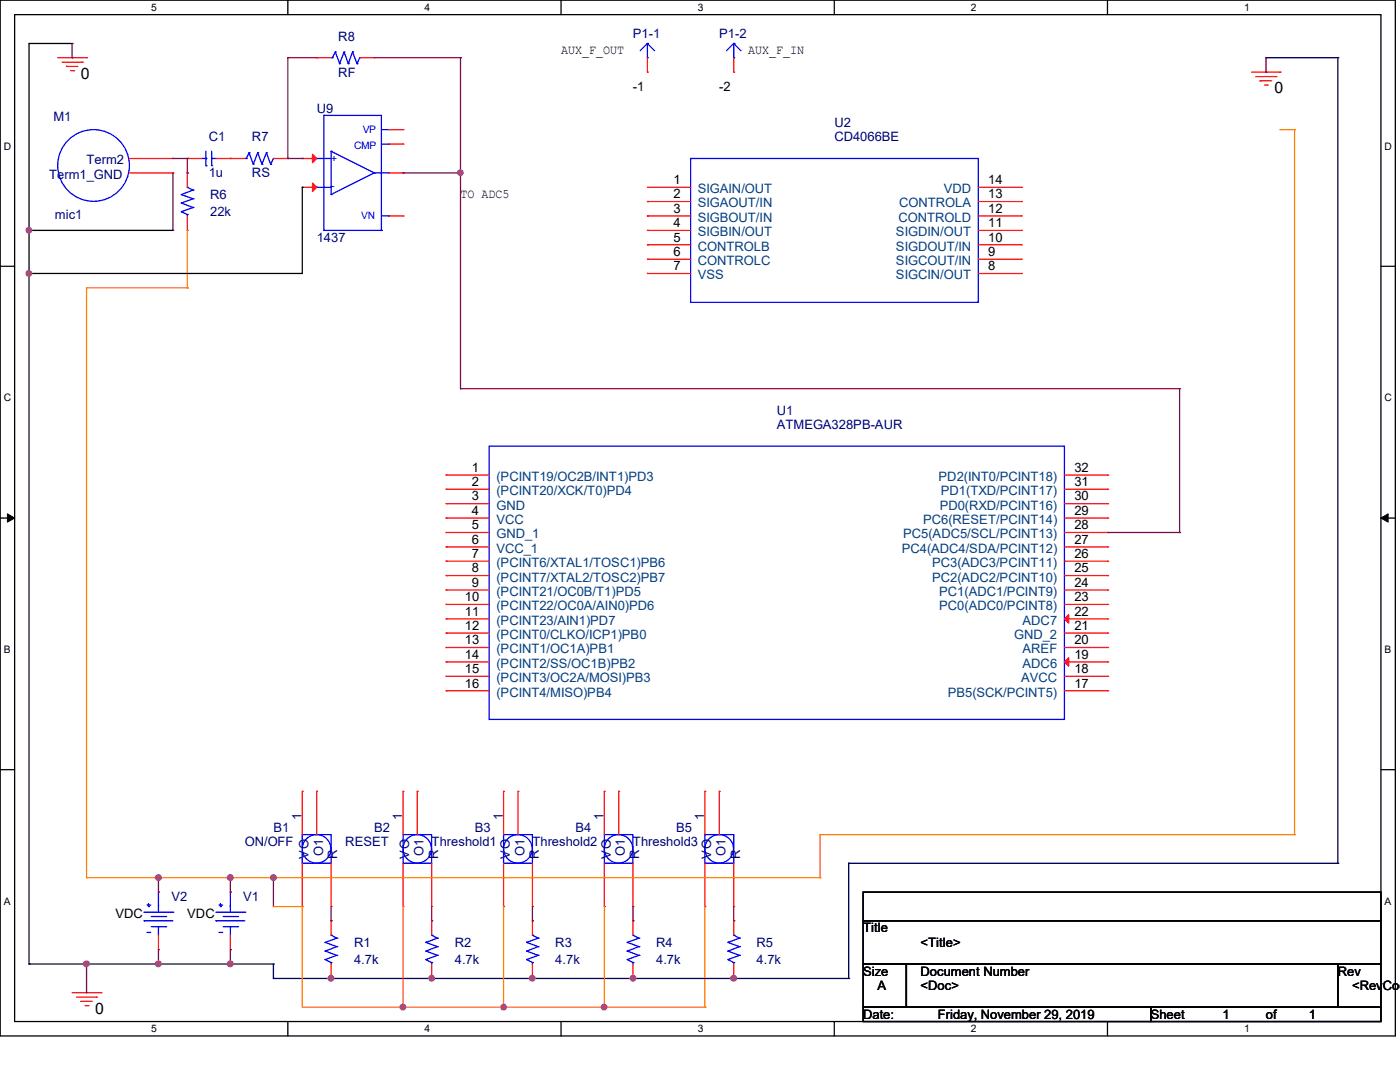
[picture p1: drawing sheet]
<svg xmlns="http://www.w3.org/2000/svg" width="279mm" height="216mm" viewBox="0 0 279 216" stroke-linecap="round" stroke-linejoin="round" font-family="sans-serif">
<path d="M0 0h278.5v206.7h-278.5zM2.9 2.9h272.7v200.9h-272.7z" fill="none" stroke="#000" stroke-width=".25"/>
<g fill="#fff">
<path d="M30.2 .3h1.1v2.3h-1.1z"/>
<path d="M30.2 204.1h1.1v2.3h-1.1z"/>
</g>
<path d="M57.4 0v2.9M57.4 203.8v2.9" fill="none" stroke="#000" stroke-width=".25"/>
<g fill="#fff">
<path d="M84.7 .3h1.1v2.3h-1.1z"/>
<path d="M84.7 204.1h1.1v2.3h-1.1z"/>
</g>
<path d="M112 0v2.9M112 203.8v2.9" fill="none" stroke="#000" stroke-width=".25"/>
<g fill="#fff">
<path d="M139.2 .3h1.1v2.3h-1.1z"/>
<path d="M139.2 204.1h1.1v2.3h-1.1z"/>
</g>
<path d="M166.5 0v2.9M166.5 203.8v2.9" fill="none" stroke="#000" stroke-width=".25"/>
<g fill="#fff">
<path d="M193.8 .3h1.1v2.3h-1.1z"/>
<path d="M193.8 204.1h1.1v2.3h-1.1z"/>
</g>
<path d="M221 0v2.9M221 203.8v2.9" fill="none" stroke="#000" stroke-width=".25"/>
<g fill="#fff">
<path d="M248.3 .3h1.1v2.3h-1.1z"/>
<path d="M248.3 204.1h1.1v2.3h-1.1z"/>
<path d="M.8 28h1.4v2.3h-1.4z"/>
<path d="M276.3 28h1.4v2.3h-1.4z"/>
<path d="M.8 78.2h1.4v2.3h-1.4z"/>
<path d="M276.3 78.2h1.4v2.3h-1.4z"/>
</g>
<path d="M0 53.1h2.9M275.6 53.1h2.9" fill="none" stroke="#000" stroke-width=".25"/>
<g fill="#fff">
<path d="M.8 128.5h1.3v2.2h-1.3z"/>
<path d="M276.3 128.5h1.3v2.2h-1.3z"/>
</g>
<path d="M0 103.4h2.9M275.6 103.4h2.9" fill="none" stroke="#000" stroke-width=".25"/>
<path d="M1.5 102.5l1.4 .9-1.4 .8zM275.6 103.4l1.4-.9v1.7z" fill="#000" stroke="#000" stroke-width=".2"/>
<g fill="#fff">
<path d="M.8 178.7h1.3v2.2h-1.3z"/>
<path d="M276.3 178.7h1.3v2.2h-1.3z"/>
</g>
<g fill="none" stroke="#000" stroke-width=".25">
<path d="M14.4 8.7h.1M14.4 8.7h-8.6v45.9M60.3 37.4h.1M60.3 37.4v17.2h-54.5M5.8 46h.1M5.8 54.6h.1M5.8 46h28.7M0 153.6h2.9M275.6 153.6h2.9M172.3 178h103.3v5.7h-103.3zM172.3 183.7h103.3v8.7h-103.3zM172.3 192.4h8.6v8.6h-8.6z"/>
<path d="M180.9 192.4h86.1v8.6h-86.1zM267 192.4h8.6v8.6h-8.6zM172.3 201h57.4v2.8h-57.4zM229.7 201h45.9v2.8h-45.9z"/>
</g>
<g fill="none" stroke="#f00" stroke-width=".25">
<path d="M11.5 11.5h5.8M12.4 12.4h4M13.3 13.3h.1M13.3 13.3h2.2M14.1 14.1h.6M14.7 14.1h.1M16.4 12.4h.1M17.3 11.5h.1M63.2 11.5h.1M63.2 11.5h2.9M71.8 11.5h2.9M74.7 11.5h.1"/>
<path d="M129.2 14.4h.1M129.2 11.5v2.9M146.4 14.4h.1M146.4 11.5v2.9M249.8 14.4h5.7M250.6 15.3h4M251.5 16.1h.1M251.5 16.1h2.3M252.3 17h.6M252.9 17h.1M254.6 15.3h.1M255.5 14.4h.1"/>
<path d="M25.9 31.6h8.6M25.9 34.5h8.6M34.5 34.5h.1M34.5 31.6h.1M37.4 31.6h.1M37.4 34.5h.1M37.4 31.6h2.8M37.4 34.5v2.9M43.1 31.6h5.8M46 31.6h.1M54.6 31.6h2.8M57.4 31.6h.1"/>
<path d="M60.3 31.6h.1M60.3 37.4h.1M60.3 31.6h2.9M60.3 37.4h2.9M77.6 34.5h2.8M77.6 28.7h2.8M77.6 25.9h2.8M80.4 34.5h.1M80.4 28.7h.1M80.4 25.9h.1M129.2 37.4h.1M129.2 37.4h8.6"/>
<path d="M195.2 37.4h8.6M203.8 37.4h.1M37.4 46h.1M37.4 43.1v2.9M77.6 43.1h2.8M80.4 43.1h.1M129.2 40.2h.1M129.2 43.1h.1M129.2 46h.1M129.2 48.9h.1M129.2 51.7h.1M129.2 54.6h.1"/>
<path d="M129.2 43.1h8.6M129.2 40.2h8.6M129.2 46h8.6M129.2 48.9h8.6M129.2 51.7h8.6M129.2 54.6h8.6M195.2 43.1h8.6M195.2 40.2h8.6M195.2 46h8.6M195.2 48.9h8.6M195.2 51.7h8.6M195.2 54.6h8.6"/>
<path d="M203.8 54.6h.1M203.8 51.7h.1M203.8 48.9h.1M203.8 46h.1M203.8 43.1h.1M203.8 40.2h.1M89 94.8h.1M89 97.6h.1M89 94.8h8.6M89 97.6h8.6M212.4 94.8h8.7M212.4 97.6h8.7"/>
<path d="M221.1 97.6h.1M221.1 94.8h.1M89 100.5h.1M89 103.4h.1M89 106.3h.1M89 109.1h.1M89 112h.1M89 114.9h.1M89 117.7h.1M89 100.5h8.6M89 103.4h8.6M89 106.3h8.6"/>
<path d="M89 109.1h8.6M89 112h8.6M89 114.9h8.6M89 117.7h8.6M212.4 100.5h8.7M212.4 103.4h8.7M212.4 106.3h8.7M212.4 109.1h8.7M212.4 112h8.7M212.4 114.9h8.7M212.4 117.7h8.7M221.1 117.7h.1"/>
<path d="M221.1 114.9h.1M221.1 112h.1M221.1 109.1h.1M221.1 106.3h.1M221.1 103.4h.1M221.1 100.5h.1M89 120.6h.1M89 123.5h.1M89 126.3h.1M89 129.2h.1M89 132.1h.1M89 135h.1"/>
<path d="M89 137.8h.1M89 120.6h8.6M89 123.5h8.6M89 126.3h8.6M89 129.2h8.6M89 132.1h8.6M89 135h8.6M89 137.8h8.6M212.4 120.6h8.7M212.4 123.5h8.7M212.4 126.3h8.7M212.4 129.2h8.7"/>
<path d="M212.4 132.1h8.7M212.4 135h8.7M212.4 137.8h8.7M221.1 137.8h.1M221.1 135h.1M221.1 132.1h.1M221.1 129.2h.1M221.1 126.3h.1M221.1 123.5h.1M221.1 120.6h.1M60.3 157.9h.1M60.3 157.9v8.6"/>
<path d="M63.2 157.9h.1M63.2 157.9v8.6M80.4 157.9h.1M80.4 157.9v8.6M83.3 157.9h.1M83.3 157.9v8.6M100.5 157.9h.1M100.5 157.9v8.6M103.4 157.9h.1M103.4 157.9v8.6M120.6 157.9h.1M120.6 157.9v8.6"/>
<path d="M123.5 157.9h.1M123.5 157.9v8.6M140.7 157.9h.1M140.7 157.9v8.6M143.6 157.9h.1M143.6 157.9v8.6M31.6 178h.1M46 178h.1M60.3 172.3v8.6M66.1 172.3v8.6M80.4 172.3v8.6M86.1 172.3v8.6"/>
<path d="M100.5 172.3v8.6M106.3 172.3v8.6M120.6 172.3v8.6M126.3 172.3v8.6M140.7 172.3v8.6M146.4 172.3v8.6M14.4 198.1h5.8M15.3 199h4M16.1 199.8h.1M16.1 199.8h2.3M19.3 199h.1M20.2 198.1h.1"/>
<path d="M31.6 189.5h.1M31.6 186.6v2.9M46 189.5h.1M46 186.6v2.9M60.3 180.9h.1M66.1 180.9h.1M66.1 183.7h.1M66.1 195.2h.1M66.1 183.7v2.9M66.1 192.4v2.8M80.4 180.9h.1M86.1 180.9h.1"/>
<path d="M86.1 183.7h.1M86.1 195.2h.1M86.1 183.7v2.9M86.1 192.4v2.8M100.5 180.9h.1M106.3 180.9h.1M106.3 183.7h.1M106.3 195.2h.1M106.3 183.7v2.9M106.3 192.4v2.8M120.6 180.9h.1M126.3 180.9h.1"/>
<path d="M126.3 183.7h.1M126.3 195.2h.1M126.3 183.7v2.9M126.3 192.4v2.8M140.7 180.9h.1M146.4 183.7h.1M146.4 195.2h.1M146.4 180.9h.1M146.4 183.7v2.9M146.4 192.4v2.8M17 200.7h.6M17.6 200.7h.1"/>
</g>
<g fill="none" stroke="#00f" stroke-width=".25">
<path d="M66.1 11.5h.2M66.3 11.5h.1M66.9 10.4h.1M66.9 10.4l-.6 1.1M66.9 10.4l.9 2.3M67.8 12.7h.1M68.7 10.4h.1M68.7 10.4l-.9 2.3M68.7 10.4l.8 2.3M69.5 12.7h.1M70.4 10.4h.1M70.4 10.4l-.9 2.3"/>
<path d="M70.4 10.4l.8 2.3M71.2 12.7h.1M71.8 11.5h.1M71.8 11.5l-.6 1.2M129.2 8.7h.1M129.2 11.5h.1M129.2 8.7l1.4 1.4M129.2 8.7l-1.4 1.4M129.2 8.7v2.8M146.4 8.7h.1M146.4 11.5h.1M146.4 8.7v2.8"/>
<path d="M146.4 8.7l1.5 1.4M146.4 8.7l-1.4 1.4M36.2 38.8h.1M36.2 38.8l2.3 .9M37.4 37.4h.1M37.4 37.4l1.1 .5M38.5 39.7h.1M38.5 37.9h.1M38.5 39.7l-2.3 .8M38.5 37.9l-2.3 .9M40.2 31.6h.9M41.1 33.1h.1"/>
<path d="M41.1 31.6h.1M41.1 30.2v2.9M42.2 33.1h.1M42.2 31.6h.9M42.2 30.2v2.9M43.1 31.6h.1M48.9 31.6h.2M49.1 31.6h.1M49.7 30.5h.1M49.7 30.5l-.6 1.1M49.7 30.5l.8 2.3M50.5 32.8h.1"/>
<path d="M51.4 30.5h.1M51.4 30.5l-.9 2.3M51.4 30.5l.9 2.3M52.3 32.8h.1M53.2 30.5h.1M53.2 30.5l-.9 2.3M53.2 30.5l.8 2.3M54 32.8h.1M54.6 31.6h.1M54.6 31.6l-.6 1.2M63.2 37.4h.1M63.2 31.6h.1"/>
<path d="M63.2 31.6h2.9M63.2 37.4h2.9M64.6 23h.1M64.6 23h11.5v23M64.6 23v23M66.1 30.2h.1M66.1 38.8h.1M66.1 30.2v8.6M66.1 30.2l8.6 4.3M74.7 34.5h.1M74.7 34.5h2.9M74.7 34.5l-8.6 4.3"/>
<path d="M76.1 28.7h1.5M76.1 25.9h1.5M77.6 34.5h.1M77.6 28.7h.1M77.6 25.9h.1M137.8 31.6h57.4v28.7h-57.4zM36.2 42.2h.1M36.2 40.5h.1M36.2 42.2l1.2 .6M36.2 40.5l2.3 .9M37.4 42.8h.1M37.4 42.8v.3"/>
<path d="M38.5 41.4h.1M38.5 41.4l-2.3 .8M64.6 46h.1M64.6 46h11.5M76.1 46h.1M76.1 43.1h1.5M77.6 43.1h.1M97.6 89h114.8v54.6h-114.8zM31.6 178h.1M31.6 178v4M46 178h.1M46 178v4"/>
<path d="M60.3 166.5h5.8v5.8h-5.8zM80.4 166.5h5.7v5.8h-5.7zM100.5 166.5h5.8v5.8h-5.8zM120.6 166.5h5.7v5.8h-5.7zM140.7 166.5h5.7v5.8h-5.7zM28.7 183.7h.1M28.7 183.7h5.8M28.7 182h5.8M29.3 180.6h.6M29.3 186.1h.6M29.6 180.9h.1M29.6 180.3v.6"/>
<path d="M29.9 180.6h.1M29.9 186.1h.1M30.2 182.9h2.9M30.2 184.9h2.9M31.6 182h.1M31.6 184.9h.1M31.6 184.9v1.7M33.1 182.9h.1M33.1 184.9h.1M34.5 182h.1M43.1 183.7h.1M43.1 183.7h5.8"/>
<path d="M43.1 182h5.8M43.7 180.6h.5M43.7 186.1h.5M44 180.9h.1M44 180.3v.6M44.2 180.6h.1M44.2 186.1h.1M44.5 182.9h2.9M44.5 184.9h2.9M46 182h.1M46 184.9h.1M46 184.9v1.7"/>
<path d="M47.4 182.9h.1M47.4 184.9h.1M48.9 182h.1M64.9 191.5h.1M64.9 189.8h.1M64.9 188h.1M64.9 191.5l1.2 .6M64.9 189.8l2.3 .8M64.9 188l2.3 .9M66.1 186.6h.1M66.1 192.1h.1M66.1 192.1v.3"/>
<path d="M66.1 186.6l1.1 .6M67.2 190.6h.1M67.2 188.9h.1M67.2 187.2h.1M67.2 190.6l-2.3 .9M67.2 188.9l-2.3 .9M67.2 187.2l-2.3 .8M85 191.5h.1M85 189.8h.1M85 188h.1M85 191.5l1.1 .6M85 189.8l2.3 .8"/>
<path d="M85 188l2.3 .9M86.1 186.6h.1M86.1 192.1h.1M86.1 186.6l1.2 .6M86.1 192.1v.3M87.3 190.6h.1M87.3 188.9h.1M87.3 187.2h.1M87.3 190.6l-2.3 .9M87.3 188.9l-2.3 .9M87.3 187.2l-2.3 .8M105.1 191.5h.1"/>
<path d="M105.1 189.8h.1M105.1 188h.1M105.1 191.5l1.2 .6M105.1 189.8l2.3 .8M105.1 188l2.3 .9M106.3 186.6h.1M106.3 192.1h.1M106.3 186.6l1.1 .6M106.3 192.1v.3M107.4 190.6h.1M107.4 188.9h.1M107.4 187.2h.1"/>
<path d="M107.4 190.6l-2.3 .9M107.4 188.9l-2.3 .9M107.4 187.2l-2.3 .8M125.2 191.5h.1M125.2 189.8h.1M125.2 188h.1M125.2 191.5l1.1 .6M125.2 189.8l2.3 .8M125.2 188l2.3 .9M126.3 186.6h.1M126.3 192.1h.1M126.3 186.6l1.2 .6"/>
<path d="M126.3 192.1v.3M127.5 190.6h.1M127.5 188.9h.1M127.5 187.2h.1M127.5 190.6l-2.3 .9M127.5 188.9l-2.3 .9M127.5 187.2l-2.3 .8M145.3 191.5h.1M145.3 189.8h.1M145.3 188h.1M145.3 191.5l1.1 .6M145.3 189.8l2.3 .8"/>
<path d="M145.3 188l2.3 .9M146.4 186.6h.1M146.4 192.1h.1M146.4 186.6l1.2 .6M146.4 192.1v.3M147.6 190.6h.1M147.6 188.9h.1M147.6 187.2h.1M147.6 190.6l-2.3 .9M147.6 188.9l-2.3 .9M147.6 187.2l-2.3 .8"/>
<circle cx="18.7" cy="33" r="7.2"/>
<circle cx="63.2" cy="169.4" r="2.85"/>
<circle cx="83.3" cy="169.4" r="2.84"/>
<circle cx="103.4" cy="169.4" r="2.85"/>
<circle cx="123.4" cy="169.4" r="2.84"/>
<circle cx="143.5" cy="169.4" r="2.85"/>
</g>
<g fill="#f00" stroke="#f00" stroke-width=".25">
<path d="M212.4 132.1l.9-.9v1.7z"/>
<path d="M212.4 123.5l.9-.9v1.7z"/>
<path d="M62.4 30.8l.8 .8-.8 .9z"/>
<path d="M62.4 36.5l.8 .9-.8 .8z"/>
</g>
<g fill="none" stroke="#800040" stroke-width=".25">
<path d="M14.4 11.5h.1M14.4 8.7v2.8M57.4 11.5h.1M57.4 11.5h5.8M57.4 11.5v20.1M74.7 11.5h17.2M91.9 11.5h.1M91.9 11.5v66.1M252.6 14.4h.1M252.6 11.5v2.9M34.5 34.5v11.5M34.5 31.6h2.9"/>
<path d="M37.4 31.6h.1M37.4 34.5h.1M37.4 31.6v2.9M57.4 31.6h.1M57.4 31.6h2.9M60.3 31.6h.1M80.4 34.5h.1M80.4 34.5h11.5M91.9 34.5h.1M34.5 46h.1M91.9 77.6h.1M91.9 77.6h143.5"/>
<path d="M235.4 77.6h.1M235.4 77.6v28.7M221.1 106.3h14.3M235.4 106.3h.1M31.6 175.1h.1M31.6 175.1v2.9M46 175.1h.1M46 175.1v2.9M54.6 175.1h.1M54.6 175.1v5.8M17.3 198.1h.1M17.3 192.4v5.7"/>
<path d="M31.6 192.4h.1M31.6 189.5v2.9M46 189.5h.1M46 189.5v2.9M66.1 183.7h.1M66.1 180.9v2.8M86.1 183.7h.1M86.1 180.9v2.8M106.3 183.7h.1M106.3 180.9v2.8M126.3 183.7h.1M126.3 180.9v2.8"/>
<path d="M146.4 183.7h.1M146.4 180.9v2.8"/>
</g>
<g fill="none" stroke="#ff8000" stroke-width=".25">
<path d="M255.5 25.9h.1M255.5 25.9h2.9M258.4 25.9h.1M258.4 25.9v140.6M37.4 57.4h.1M37.4 57.4h-20.1v117.7M37.4 46v11.4M17.3 175.1h.1M17.3 175.1h146.4M31.6 175.1h.1M46 175.1h.1M163.7 175.1h.1"/>
<path d="M163.7 166.5h.1M163.7 166.5v8.6M163.7 166.5h94.7M258.4 166.5h.1M54.6 180.9h.1M54.6 180.9h5.7M60.3 180.9h.1M60.3 180.9v20.1h80.4M80.4 180.9v20.1M100.5 180.9v20.1M120.6 180.9v20.1M140.7 180.9v20.1"/>
<path d="M80.4 201h.1M100.5 201h.1M120.6 201h.1M140.7 201h.1"/>
</g>
<g fill="#f0f" stroke="#f0f" stroke-width=".25">
<circle cx="80.4" cy="201" r=".55"/>
<circle cx="66" cy="195.2" r=".55"/>
<circle cx="86.1" cy="195.2" r=".55"/>
<circle cx="106.2" cy="195.2" r=".55"/>
<circle cx="126.3" cy="195.2" r=".55"/>
<circle cx="146.4" cy="195.2" r=".56"/>
<circle cx="100.5" cy="201" r=".55"/>
<circle cx="120.6" cy="201" r=".55"/>
<circle cx="5.8" cy="46" r=".55"/>
<circle cx="5.8" cy="54.6" r=".55"/>
<circle cx="91.9" cy="34.5" r=".55"/>
<circle cx="17.3" cy="192.3" r=".56"/>
<circle cx="31.6" cy="175.1" r=".56"/>
<circle cx="46" cy="175.1" r=".56"/>
<circle cx="31.6" cy="192.3" r=".56"/>
<circle cx="46" cy="192.3" r=".56"/>
<circle cx="54.6" cy="175.1" r=".55"/>
</g>
<g fill="none" stroke="#000040" stroke-width=".25">
<path d="M252.6 11.5h.1M252.6 11.5h14.4M267 11.5h.1M267 11.5v160.8M5.8 54.6v137.8M169.4 172.3h.1M169.4 172.3v22.9M169.4 172.3h97.6M267 172.3h.1M5.8 192.4h.1M5.8 192.4h48.8M17.3 192.4h.1"/>
<path d="M31.6 192.4h.1M46 192.4h.1M54.6 195.2h.1M54.6 192.4h.1M54.6 195.2h114.8M54.6 192.4v2.8M86.1 195.2h.1M106.3 195.2h.1M126.3 195.2h.1M146.4 195.2h.1M169.4 195.2h.1"/>
</g>
<g font-size="3.1">
<text x="16.1" y="15.7">0</text>
<text x="254.3" y="18.6">0</text>
<text x="19" y="202.3">0</text>
</g>
<g font-size="2.6" fill="#000080">
<text x="67.5" y="8.1">R8</text>
<text x="126.3" y="7.5">P1-1</text>
<text x="143.6" y="7.5">P1-2</text>
<text x="67.5" y="15.3">RF</text>
<text x="63.2" y="22.5">U9</text>
<text x="10.7" y="24.2">M1</text>
<text x="41.7" y="28.2">C1</text>
<text x="50.3" y="28.2">R7</text>
<text x="166.5" y="25.4">U2</text>
<text x="166.5" y="28.2">CD4066BE</text>
<text x="9.8" y="35.7">Term1_GND</text>
<text x="17.3" y="32.8">Term2</text>
<text x="41.7" y="35.4">1u</text>
<text x="50.3" y="35.4">RS</text>
<text x="42" y="39.7">R6</text>
<text x="11" y="43.7">mic1</text>
<text x="42" y="43.1">22k</text>
<text x="63.2" y="48.3">1437</text>
<text x="155" y="82.8">U1</text>
<text x="155" y="85.6">ATMEGA328PB-AUR</text>
<text x="54.6" y="166">B1</text>
<text x="60.2" y="163.7" transform="rotate(-90 60.2 163.7)">1</text>
<text x="74.7" y="166">B2</text>
<text x="80.3" y="163.7" transform="rotate(-90 80.3 163.7)">1</text>
<text x="94.8" y="166">B3</text>
<text x="100.3" y="163.7" transform="rotate(-90 100.3 163.7)">1</text>
<text x="114.8" y="166">B4</text>
<text x="120.4" y="163.7" transform="rotate(-90 120.4 163.7)">1</text>
<text x="135" y="166">B5</text>
<text x="140.5" y="163.7" transform="rotate(-90 140.5 163.7)">1</text>
<text x="48.9" y="168.9">ON/OFF</text>
<text x="61.6" y="171.4" transform="rotate(-90 61.6 171.4)">VO</text>
<text x="64.5" y="170.8" transform="rotate(-90 64.5 170.8)">O1</text>
<text x="67.3" y="171.4" transform="rotate(-90 67.3 171.4)">R</text>
<text x="68.9" y="168.9">RESET</text>
<text x="81.7" y="171.4" transform="rotate(-90 81.7 171.4)">VO</text>
<text x="84.5" y="170.8" transform="rotate(-90 84.5 170.8)">O1</text>
<text x="86.1" y="168.9">Threshold1</text>
<text x="87.4" y="171.4" transform="rotate(-90 87.4 171.4)">R</text>
<text x="101.8" y="171.4" transform="rotate(-90 101.8 171.4)">VO</text>
<text x="104.6" y="170.8" transform="rotate(-90 104.6 170.8)">O1</text>
<text x="106.3" y="168.9">Threshold2</text>
<text x="107.5" y="171.4" transform="rotate(-90 107.5 171.4)">R</text>
<text x="121.9" y="171.4" transform="rotate(-90 121.9 171.4)">VO</text>
<text x="124.7" y="170.8" transform="rotate(-90 124.7 170.8)">O1</text>
<text x="126.3" y="168.9">Threshold3</text>
<text x="127.6" y="171.4" transform="rotate(-90 127.6 171.4)">R</text>
<text x="141.9" y="171.4" transform="rotate(-90 141.9 171.4)">VO</text>
<text x="144.8" y="170.8" transform="rotate(-90 144.8 170.8)">O1</text>
<text x="147.7" y="171.4" transform="rotate(-90 147.7 171.4)">R</text>
<text x="34.2" y="179.7">V2</text>
<text x="48.6" y="179.7">V1</text>
<text x="70.7" y="188.9">R1</text>
<text x="90.8" y="188.9">R2</text>
<text x="110.8" y="188.9">R3</text>
<text x="130.9" y="188.9">R4</text>
<text x="151" y="188.9">R5</text>
<text x="70.7" y="192.4">4.7k</text>
<text x="90.8" y="192.4">4.7k</text>
<text x="110.8" y="192.4">4.7k</text>
<text x="130.9" y="192.4">4.7k</text>
<text x="151" y="192.4">4.7k</text>
</g>
<g font-size="2.6">
<text x="112" y="10.8">AUX_F_OUT</text>
<text x="149.3" y="10.8">AUX_F_IN</text>
<text x="126.3" y="18.2">-1</text>
<text x="143.6" y="18.2">-2</text>
<text x="91.9" y="39.5">TO ADC5</text>
<text x="134.4" y="36.7">1</text>
<text x="134.4" y="39.6">2</text>
<text x="197.2" y="39.6">13</text>
<text x="197.2" y="36.7">14</text>
<text x="134.4" y="42.5">3</text>
<text x="134.4" y="45.3">4</text>
<text x="197.2" y="45.3">11</text>
<text x="197.2" y="42.5">12</text>
<text x="134.4" y="48.2">5</text>
<text x="134.4" y="51.1">6</text>
<text x="134.4" y="53.9">7</text>
<text x="197.2" y="53.9">8</text>
<text x="197.2" y="51.1">9</text>
<text x="197.2" y="48.2">10</text>
<text x="94.2" y="94.1">1</text>
<text x="214.4" y="94.1">32</text>
<text x="94.2" y="97">2</text>
<text x="94.2" y="99.9">3</text>
<text x="214.4" y="99.9">30</text>
<text x="214.4" y="97">31</text>
<text x="94.2" y="102.7">4</text>
<text x="94.2" y="105.6">5</text>
<text x="214.4" y="105.6">28</text>
<text x="214.4" y="102.7">29</text>
<text x="94.2" y="108.5">6</text>
<text x="94.2" y="111.3">7</text>
<text x="214.4" y="111.3">26</text>
<text x="214.4" y="108.5">27</text>
<text x="92.8" y="120">10</text>
<text x="94.2" y="114.2">8</text>
<text x="94.2" y="117.1">9</text>
<text x="214.4" y="120">23</text>
<text x="214.4" y="117.1">24</text>
<text x="214.4" y="114.2">25</text>
<text x="92.8" y="122.9">11</text>
<text x="92.8" y="125.7">12</text>
<text x="214.4" y="125.7">21</text>
<text x="214.4" y="122.9">22</text>
<text x="92.8" y="128.6">13</text>
<text x="92.8" y="131.4">14</text>
<text x="214.4" y="131.4">19</text>
<text x="214.4" y="128.6">20</text>
<text x="92.8" y="134.3">15</text>
<text x="92.8" y="137.2">16</text>
<text x="214.4" y="137.2">17</text>
<text x="214.4" y="134.3">18</text>
<text x="23" y="183.2">VDC</text>
<text x="37.4" y="183.2">VDC</text>
<text x="172.3" y="186.1">Title</text>
<text x="183.7" y="188.9">&lt;Title&gt;</text>
<text x="172.3" y="194.7">Size</text>
<text x="175.1" y="197.6">A</text>
<text x="183.7" y="194.7">Document Number</text>
<text x="183.7" y="197.6">&lt;Doc&gt;</text>
<text x="267" y="194.7">Rev</text>
<text x="269.8" y="197.6">&lt;RevCod</text>
<text x="172.3" y="203.3">Date:</text>
<text x="187.2" y="203.3">Friday, November 29, 2019</text>
<text x="229.7" y="203.3">Sheet</text>
<text x="244" y="203.3">1</text>
<text x="252.6" y="203.3">of</text>
<text x="261.2" y="203.3">1</text>
</g>
<g font-size="2.6" fill="#004080">
<text x="139.3" y="38.6">SIGAIN/OUT</text>
<text x="139.3" y="41.4">SIGAOUT/IN</text>
<text x="179.4" y="41.4">CONTROLA</text>
<text x="188.3" y="38.6">VDD</text>
<text x="139.3" y="44.3">SIGBOUT/IN</text>
<text x="139.3" y="47.2">SIGBIN/OUT</text>
<text x="178.8" y="47.2">SIGDIN/OUT</text>
<text x="179.3" y="44.3">CONTROLD</text>
<text x="139.3" y="50">CONTROLB</text>
<text x="139.3" y="52.9">CONTROLC</text>
<text x="178.8" y="52.9">SIGCOUT/IN</text>
<text x="178.8" y="50">SIGDOUT/IN</text>
<text x="139.3" y="55.8">VSS</text>
<text x="178.8" y="55.8">SIGCIN/OUT</text>
<text x="99.1" y="96">(PCINT19/OC2B/INT1)PD3</text>
<text x="187.3" y="96">PD2(INT0/PCINT18)</text>
<text x="99.1" y="98.8">(PCINT20/XCK/T0)PD4</text>
<text x="99.1" y="101.7">GND</text>
<text x="187.5" y="101.7">PD0(RXD/PCINT16)</text>
<text x="187.8" y="98.8">PD1(TXD/PCINT17)</text>
<text x="99.1" y="104.6">VCC</text>
<text x="99.1" y="107.4">GND_1</text>
<text x="180.3" y="107.4">PC5(ADC5/SCL/PCINT13)</text>
<text x="184.2" y="104.6">PC6(RESET/PCINT14)</text>
<text x="99.1" y="110.3">VCC_1</text>
<text x="99.1" y="113.2">(PCINT6/XTAL1/TOSC1)PB6</text>
<text x="180" y="110.3">PC4(ADC4/SDA/PCINT12)</text>
<text x="186" y="113.2">PC3(ADC3/PCINT11)</text>
<text x="99.1" y="116">(PCINT7/XTAL2/TOSC2)PB7</text>
<text x="99.1" y="118.9">(PCINT21/OC0B/T1)PD5</text>
<text x="186" y="116">PC2(ADC2/PCINT10)</text>
<text x="187.5" y="118.9">PC1(ADC1/PCINT9)</text>
<text x="99.1" y="121.8">(PCINT22/OC0A/AIN0)PD6</text>
<text x="99.1" y="124.7">(PCINT23/AIN1)PD7</text>
<text x="187.5" y="121.8">PC0(ADC0/PCINT8)</text>
<text x="204.1" y="124.7">ADC7</text>
<text x="99.1" y="127.5">(PCINT0/CLKO/ICP1)PB0</text>
<text x="99.1" y="130.4">(PCINT1/OC1A)PB1</text>
<text x="202.4" y="127.5">GND_2</text>
<text x="204.1" y="130.4">AREF</text>
<text x="99.1" y="133.3">(PCINT2/SS/OC1B)PB2</text>
<text x="99.1" y="136.1">(PCINT3/OC2A/MOSI)PB3</text>
<text x="203.8" y="136.1">AVCC</text>
<text x="204.1" y="133.3">ADC6</text>
<text x="99.1" y="139">(PCINT4/MISO)PB4</text>
<text x="189.1" y="139">PB5(SCK/PCINT5)</text>
</g>
<g font-size="2.1">
<text x="30.2" y="2.2">5</text>
<text x="84.7" y="2.2">4</text>
<text x="139.2" y="2.2">3</text>
<text x="193.8" y="2.2">2</text>
<text x="248.3" y="2.2">1</text>
<text x=".8" y="29.8">D</text>
<text x="276.3" y="29.8">D</text>
<text x=".8" y="80.1">C</text>
<text x="276.3" y="80.1">C</text>
<text x=".8" y="130.3">B</text>
<text x="276.3" y="130.3">B</text>
<text x=".8" y="180.5">A</text>
<text x="276.3" y="180.5">A</text>
<text x="30.2" y="206">5</text>
<text x="84.7" y="206">4</text>
<text x="139.2" y="206">3</text>
<text x="193.8" y="206">2</text>
<text x="248.3" y="206">1</text>
</g>
<g font-size="2.1" fill="#00f">
<text x="70.7" y="29.7">CMP</text>
<text x="72.4" y="26.5">VP</text>
<text x="66.1" y="32.3">+</text>
<text x="66.1" y="37.8">-</text>
<text x="72.1" y="43.8">VN</text>
</g>
</svg>
